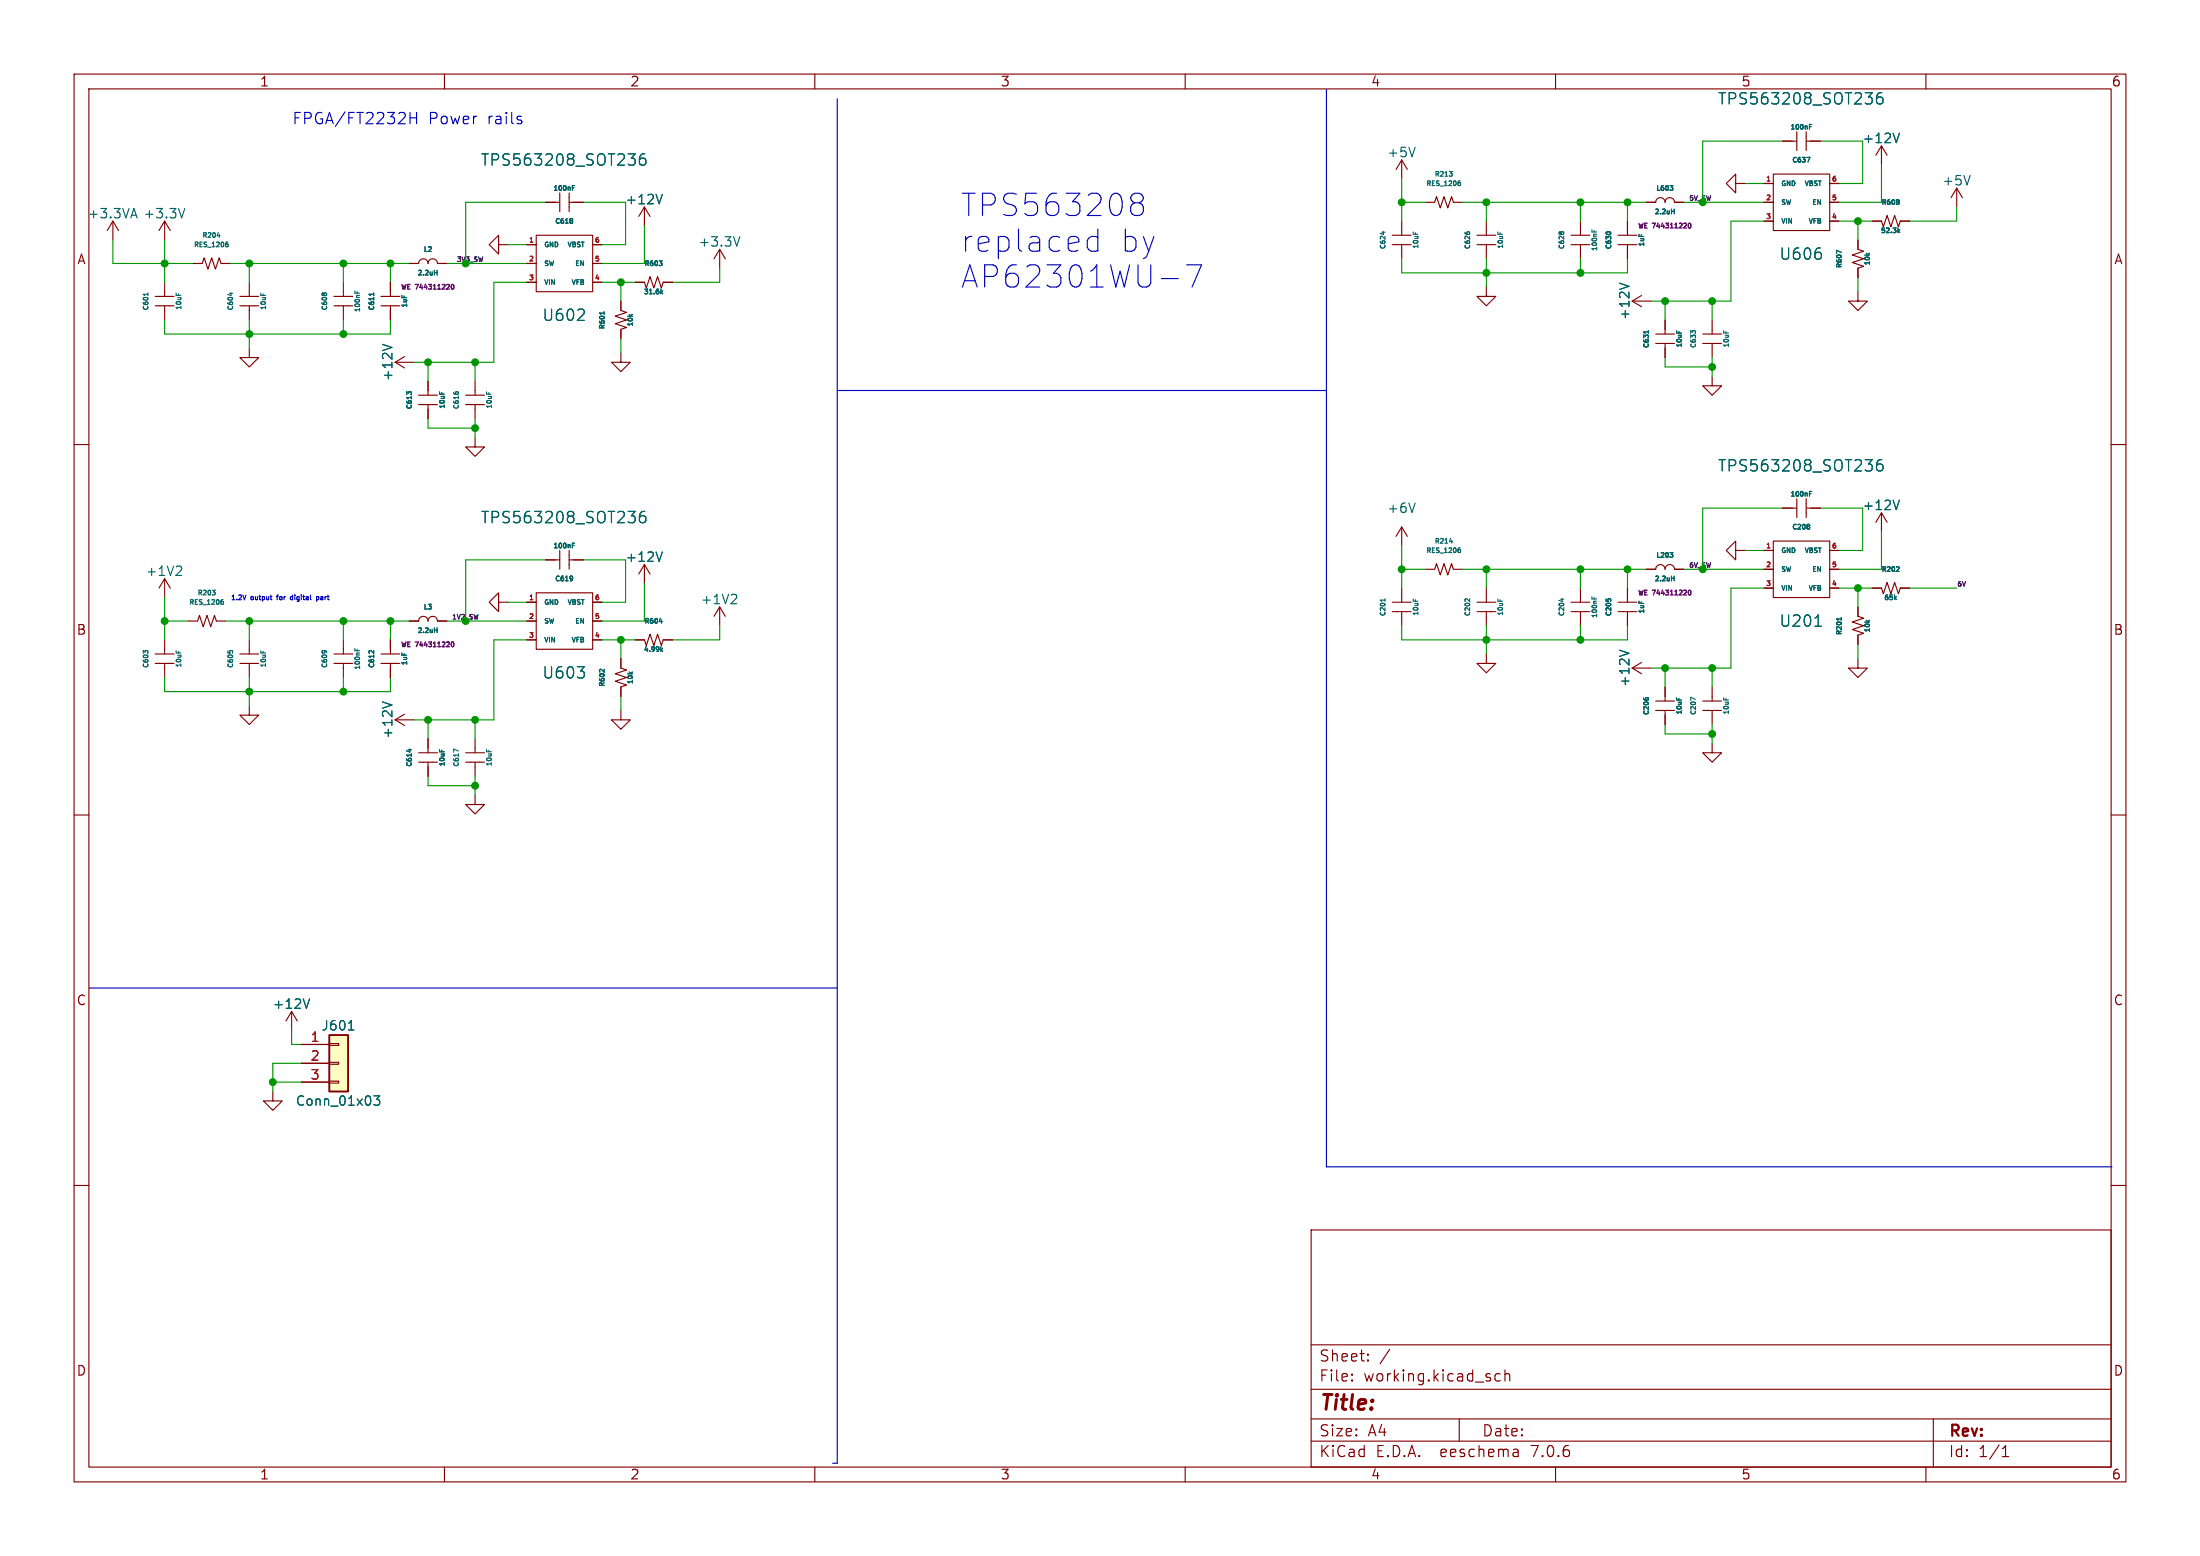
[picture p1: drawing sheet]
<svg xmlns="http://www.w3.org/2000/svg" width="297mm" height="210mm" viewBox="0 0 297 210" stroke-linecap="round" stroke-linejoin="round" font-family="sans-serif">
<g fill="none" stroke="#840000" stroke-width=".15">
<path d="M10 10h277v190h-277zM12 12h273v186h-273zM60 10v2M110 10v2M160 10v2M210 10v2M240.7 19.1h1.9M242.6 17.8v2.5M243.8 19.1h1.9M243.8 17.8v2.5M254 19.7l-.8 1.3M254 19.7v2.5"/>
<path d="M254 19.7l.8 1.3M260 10v2M15.2 29.8l-.7 1.3M15.2 29.8v2.6M15.2 29.8l.8 1.3M22.2 29.8v2.6M22.2 38.1v1.9M22.2 29.8l-.7 1.3M22.2 29.8l.8 1.3M26 35.6h1.3l.3-.8 .5 1.5 .5-1.5 .5 1.5 .5-1.5 .2 .8h1.3M33.7 38.1v1.9M46.4 38.1v1.9"/>
<path d="M52.7 38.1v1.9M55.2 35.6h1.3a.64 .64 0 0 1 .6-.7 .64 .64 0 0 1 .7 .7 .64 .64 0 0 1 .6-.7 .64 .64 0 0 1 .7 .7h1.2M67.3 33v-1.2l-1.3 1.2 1.3 1.3v-1.3h1.3M71.1 38.1h1.3M71.1 35.6h1.3M71.1 33h1.3M72.4 31.8h7.6v7.6h-7.6zM73.7 27.3h1.9M75.6 26v2.6M76.8 26v2.6M76.8 27.3h1.9M80 38.1h1.3"/>
<path d="M80 35.6h1.3M80 33h1.3M85.7 38.1h1.3l.2 .8 .6-1.6 .5 1.6 .5-1.6 .5 1.6 .2-.8h1.3M87 27.9v2.6M87 27.9l-.8 1.3M87 27.9l.8 1.3M97.2 33.7l-.8 1.2M97.2 33.7v2.5M97.2 33.7l.7 1.2M188 33h2.5M188 31.8h2.5M189.2 21.6v2.5"/>
<path d="M189.2 29.8v2M189.2 33v1.9M189.2 21.6l-.7 1.3M189.2 21.6l.8 1.3M192.4 27.3h1.3l.2-.8 .5 1.6 .5-1.6 .6 1.6 .5-1.6 .2 .8h1.3M199.4 33h2.5M199.4 31.8h2.5M200.7 38.7v1.3h1.2l-1.2 1.3-1.3-1.3h1.3M200.7 29.8v2M200.7 33v1.9M212.1 33h2.5M212.1 31.8h2.5"/>
<path d="M213.4 29.8v2M213.4 33v1.9M218.4 33h2.6M218.4 31.8h2.6M219.7 29.8v2M219.7 33v1.9M221.6 39.9l-1.3 .7M222.2 27.3h1.3a.64 .64 0 0 1 .7-.6 .64 .64 0 0 1 .6 .6 .64 .64 0 0 1 .6-.6 .64 .64 0 0 1 .7 .6h1.2M234.3 24.8v-1.3l-1.3 1.3 1.3 1.2v-1.2h1.3M238.1 27.3h1.3M238.1 29.8h1.3M238.1 24.8h1.3"/>
<path d="M239.4 23.5h7.6v7.6h-7.6zM247 27.3h1.3M247 29.8h1.3M247 24.8h1.3M250.8 39.4v1.2h1.3l-1.3 1.3-1.2-1.3h1.2M250.8 32.4v1.3l.8 .2-1.5 .5 1.5 .5-1.5 .5 1.5 .5-.8 .3v1.3M252.7 29.8h1.3l.3 .8 .5-1.5 .5 1.5 .5-1.5 .5 1.5 .2-.8h1.3M264.2 25.4l-.8 1.3M264.2 25.4v2.5M264.2 25.4l.7 1.3M10 60h2M21 40h2.5"/>
<path d="M21 41.3h2.5M22.2 41.3v1.9M32.4 40h2.5M32.4 41.3h2.5M33.7 47v1.3h1.2l-1.2 1.2-1.3-1.2h1.3M33.7 41.3v1.9M45.1 40h2.5M45.1 41.3h2.5M46.4 41.3v1.9M51.4 40h2.6M51.4 41.3h2.6M52.7 41.3v1.9"/>
<path d="M53.3 48.9l1.3 .8M53.3 48.9h2.6M54.6 48.1l-1.3 .8M56.5 53.3h2.6M56.5 54.6h2.6M57.8 51.4v1.9M57.8 54.6v1.9M62.9 53.3h2.5M62.9 54.6h2.5M64.1 59.1v1.2h1.3l-1.3 1.3-1.2-1.3h1.2M64.1 51.4v1.9M64.1 54.6v1.9"/>
<path d="M83.8 40.6v1.3l.8 .3-1.5 .5 1.5 .5-1.5 .5 1.5 .5-.8 .3v1.2M83.8 47.6v1.3h1.3l-1.3 1.3-1.3-1.3h1.3M220.3 40.6l1.3 .8M220.3 40.6h2.6M223.5 45.1h2.6M223.5 46.4h2.6M224.8 43.2v1.9M224.8 46.4v1.9M229.9 45.1h2.5M229.9 46.4h2.5M231.1 50.8v1.3h1.3l-1.3 1.2-1.2-1.2h1.2M231.1 43.2v1.9"/>
<path d="M231.1 46.4v1.9M285 60h2M22.2 78.1l-.7 1.3M22.2 78.1v2.5M22.2 78.1l.8 1.3M73.7 75.6h1.9M75.6 74.3v2.5M76.8 75.6h1.9M76.8 74.3v2.5M87 76.2l-.8 1.3M87 76.2v2.5M87 76.2l.8 1.3"/>
<path d="M189.2 71.1v2.6M189.2 79.4v1.9M189.2 71.1l-.7 1.3M189.2 71.1l.8 1.3M192.4 76.8h1.3l.2-.7 .5 1.5 .5-1.5 .6 1.5 .5-1.5 .2 .7h1.3M200.7 79.4v1.9M213.4 79.4v1.9M219.7 79.4v1.9M222.2 76.8h1.3a.64 .64 0 0 1 .7-.6 .64 .64 0 0 1 .6 .6 .64 .64 0 0 1 .6-.6 .64 .64 0 0 1 .7 .6h1.2M234.3 74.3v-1.3l-1.3 1.3 1.3 1.3v-1.3h1.3M238.1 79.4h1.3M238.1 74.3h1.3"/>
<path d="M238.1 76.8h1.3M239.4 73h7.6v7.6h-7.6zM240.7 68.6h1.9M242.6 67.3v2.6M243.8 67.3v2.6M243.8 68.6h1.9M247 79.4h1.3M247 74.3h1.3M247 76.8h1.3M252.7 79.4h1.3l.3 .7 .5-1.5 .5 1.5 .5-1.5 .5 1.5 .2-.7h1.3M254 69.2v2.6M254 69.2l-.8 1.3"/>
<path d="M254 69.2l.8 1.3M21 88.3h2.5M21 89.5h2.5M22.2 86.4v1.9M22.2 89.5v1.9M25.4 83.8h1.3l.2-.7 .5 1.5 .5-1.5 .5 1.5 .6-1.5 .2 .7h1.3M32.4 88.3h2.5M32.4 89.5h2.5M33.7 95.3v1.2h1.2l-1.2 1.3-1.3-1.3h1.3M33.7 86.4v1.9M33.7 89.5v1.9M45.1 88.3h2.5"/>
<path d="M45.1 89.5h2.5M46.4 86.4v1.9M46.4 89.5v1.9M51.4 88.3h2.6M51.4 89.5h2.6M52.7 86.4v1.9M52.7 89.5v1.9M53.3 97.2l1.3 .7M53.3 97.2h2.6M54.6 96.4l-1.3 .8M55.2 83.8h1.3a.64 .64 0 0 1 .6-.6 .64 .64 0 0 1 .7 .6 .64 .64 0 0 1 .6-.6 .64 .64 0 0 1 .7 .6h1.2M57.8 99.7v1.9"/>
<path d="M64.1 99.7v1.9M67.3 81.3v-1.3l-1.3 1.3 1.3 1.3v-1.3h1.3M71.1 83.8h1.3M71.1 81.3h1.3M71.1 86.4h1.3M72.4 80h7.6v7.6h-7.6zM80 83.8h1.3M80 81.3h1.3M80 86.4h1.3M83.8 95.9v1.3h1.3l-1.3 1.2-1.3-1.2h1.3M83.8 88.9v1.3l.8 .2-1.5 .5 1.5 .5-1.5 .5 1.5 .6-.8 .2v1.3M85.7 86.4h1.3l.2 .7 .6-1.5 .5 1.5 .5-1.5 .5 1.5 .2-.7h1.3"/>
<path d="M97.2 81.9v2.6M97.2 81.9l-.8 1.3M97.2 81.9l.7 1.3M188 81.3h2.5M188 82.6h2.5M189.2 82.6v1.9M199.4 81.3h2.5M199.4 82.6h2.5M200.7 88.3v1.2h1.2l-1.2 1.3-1.3-1.3h1.3M200.7 82.6v1.9M212.1 81.3h2.5M212.1 82.6h2.5"/>
<path d="M213.4 82.6v1.9M218.4 81.3h2.6M218.4 82.6h2.6M219.7 82.6v1.9M220.3 90.2l1.3 .7M220.3 90.2h2.6M221.6 89.4l-1.3 .8M223.5 94.6h2.6M223.5 95.9h2.6M224.8 92.7v1.9M224.8 95.9v1.9M229.9 94.6h2.5"/>
<path d="M229.9 95.9h2.5M231.1 92.7v1.9M231.1 95.9v1.9M250.8 88.9v1.3h1.3l-1.3 1.2-1.2-1.2h1.2M250.8 81.9v1.3l.8 .2-1.5 .5 1.5 .6-1.5 .5 1.5 .5-.8 .2v1.3M10 110h2M56.5 101.6h2.6M56.5 102.9h2.6M57.8 102.9v1.9M62.9 101.6h2.5M62.9 102.9h2.5M64.1 107.3v1.3h1.3l-1.3 1.3-1.2-1.3h1.2"/>
<path d="M64.1 102.9v1.9M231.1 100.3v1.3h1.3l-1.3 1.3-1.2-1.3h1.2M285 110h2M39.4 136.5l-.8 1.3M39.4 136.5v2.6M39.4 136.5l.7 1.3M10 160h2M36.8 147.3v1.3h1.3l-1.3 1.3-1.2-1.3h1.2M40.6 141h3.8M40.6 143.5h3.8M40.6 146.1h3.8M44.4 145.9h1.3v.3h-1.3z"/>
<path d="M44.4 143.4h1.3v.2h-1.3zM44.4 140.8h1.3v.3h-1.3zM285 160h2M177 166h108v32h-108zM60 198v2M110 198v2M160 198v2M177 194.5h108M177 191.5h108M177 187.5h108M177 181.5h108M182.5 186.3h.1l-.1 .1"/>
<path d="M182.5 186.3v.1M182.5 185.5v.1M182.5 185.5h.1l-.1 .1M184.7 183.6v.1M184.7 183.6h-.1l.1 .1M184.7 182.8v.1M184.7 182.8h-.1l.1 .1M187.6 182.1l-1.3 2M197 191.5v3M202.5 185.5l-.4-.1-.3 .3v.4l.2 .2 .1 .1 .4-.1M203.2 185.5a.37 .37 0 0 1 .6 .1v.8M203.2 184.9v1.5"/>
<path d="M204.9 195.7l.1 .9M205 196.5l-.2 .1M205 196h-.2M210 198v2M260 198v2M261 191.5v6.5M270.3 196.6h.9M270.3 195.5l.4-.4v1.5"/>
</g>
<g fill="none" stroke="#006464" stroke-width=".15">
<path d="M191 19.9l-.4 1.3M244.3 17.1h.2M244.3 16.8h.3M254.1 12.5a.6 .6 0 0 0-.8 .7v.5l.2 .3h.4l.2-.1 .1-.5-.1-.2-.5-.1-.3 .3M256.4 18l-.4 1.2M17.8 29h.6M18.1 28.1l.4 1.3M20 39.5v.4M20 39.7h-.7l.2 .1M23.8 39.6v.3M24.1 39.7v.2M24.9 28.1l-.4 1.3"/>
<path d="M29.3 31.8h.4M29.6 31.6v.4M30.6 32.9l.2 .1v.2l-.2 .1M30.8 32.7h-.2M31 39.6h.4M31.2 39.5v.4M35.2 39.6v.3M35.5 39.7v.2M43.5 39.7l.1-.2 .1 .2 .3-.2 .1 .2M47.9 39.3v.3M48.2 39.4v.2M50.5 39.7h-.7l.2 .1"/>
<path d="M50.5 39.5v.4M58.6 36.8h.4M59 36.5v.6M77.2 29.5l.1 .1M77.3 25.4h.2M77.3 25.1h.3M77.3 29.6h.1M77.3 29.6l-.1 .2 .1 .1-.1 .2M87 20.8a.6 .6 0 0 0-.7 .6v.6l.2 .2 .4 .1 .2-.2 .1-.5-.2-.2-.4-.1-.3 .3M89 35.2h.4l-.2 .3M89.2 35.5l.2 .1-.2 .2M89.3 39.4l.2 .3"/>
<path d="M89.4 26.2l-.4 1.3M89.5 39.2l-.3 .3M99.9 31.9l-.4 1.3M186.6 31.3h.4M186.8 31.3v.3M190.8 31.3v.3M191.1 31.4v.2M195.7 23.1h.3l-.2 .3M195.9 23.4l.1 .1-.1 .3M196.9 24.7l.3 .1v.2l-.3 .1M197.1 24.4h-.2M197.8 31.3v.2"/>
<path d="M198 31.4l.1-.1 .3 .1M202.2 31.3v.3M202.5 31.4v.2M210.5 31.4l.1-.1 .1 .1 .3-.1 .1 .1M214.9 31v.3M215.2 31.1v.2M216.8 31.4a.4 .4 0 0 1 .7 0M218.6 38.2l1.3 .4M225.4 25.1h.4l-.2 .2 .2 .1v.2l-.3 .1M225.7 28.5h.3M226 28.2v.7M243.9 21.2h.4l-.2 .7"/>
<path d="M245.8 34.2l.1 .1-.1 .5M248.6 34.1l-.7-.3v.4M252 34.2l.2 .2M252.4 34.2l-.3 .2M256.3 27l.1 .1-.1 .1 .1 .3-.1 .1M256.3 31.2l.2 .2M256.5 31l-.3 .2M266 23.7l-.4 1.3M51.6 46.5l1.3 .4M55.1 53.1l-.2-.2v.4M55.1 53l.2-.1 .2 .1M59.3 52.9v.3"/>
<path d="M59.6 53v.2M61.2 52.9v.2M61.5 53l.1-.1 .3 .1M65.7 52.9v.3M66 53v.2M77.9 43.2h1M78.8 41.9l.1 .1-.1 .4M81.6 42.1v.3M81.6 42.3h-.7l.2 .1M85 42.4l.2 .3M85.4 42.4l-.3 .2M222.5 44.6v.4"/>
<path d="M222.5 44.8h-.6l.2 .1M226.3 44.6v.3M226.6 44.7v.2M228.5 44.8l-.2-.2v.4M228.5 44.7l.1-.1 .3 .1M232.7 44.6v.3M233 44.7v.2M24.3 76.4l.2 .2v.3l-.8 .8h.8M28.7 79.7h.3l-.2 .2M28.9 79.9l.1 .1-.1 .3M77.2 77.8l.1 .1-.1 .5M77.3 73.6h.2"/>
<path d="M77.3 73.3h.3M77.3 78l-.1 .1M87 69a.6 .6 0 0 0-.7 .7v.6l.2 .2h.4l.2-.1 .1-.5-.2-.2-.4-.1-.3 .3M89.4 74.5l-.4 1.3M191 67.9l-.4 1.3M195.7 73.1h.4M196 72.9v.4M196.9 74.2l.3 .1v.2l-.3 .1M197.1 73.9l-.2 .1M225.4 74.6h.4l-.2 .2 .2 .1v.2l-.3 .1M225.7 78.1h.3M226 77.8v.6"/>
<path d="M244.2 70.8l.1 .1-.1 .1 .1 .3-.1 .1M244.3 66.6h.2M244.3 66.3h.3M254.1 62a.6 .6 0 0 0-.8 .7v.6l.2 .2 .4 .1 .2-.2 .1-.5-.1-.2-.5-.1-.3 .3M256.3 76.5l.1 .1-.1 .2-.3 .3h.4M256.4 67.5l-.4 1.3M19.6 87.9l.1-.1 .3 .1M19.6 88l-.3-.2v.4M23.8 87.8v.3M24.1 87.9v.2M29.9 81.2l.3 .1-.1 .2-.2 .1M30.1 80.9l-.2 .1"/>
<path d="M30.8 87.8v.3M31 87.9l.1-.1 .3 .1M35.2 87.8v.3M35.5 87.9v.2M43.5 87.9l.1-.1 .5 .1M43.7 87.8l.2 .1M47.9 87.5v.3M48.2 87.6v.2M50.5 87.8v.4l-.4-.4h-.2l-.1 .1M51.6 94.7l1.3 .5M58.6 85h.4M59 84.7v.7"/>
<path d="M81.6 90.3v.4l-.4-.3-.1-.1-.2 .2M85 90.7l.2 .2M85.4 90.7l-.3 .2M89 83.9h.4M89.3 87.7l.2 .2M89.3 83.7v.4M89.5 87.5l-.3 .2M99.2 80.2l.3 .3-.1 .3-.7 .7h.8M187 80.8v.4M187 81h-.7l.2 .1M190.8 80.8v.3M191.1 80.9v.2"/>
<path d="M198.4 80.8v.4l-.4-.4h-.1l-.1 .1M202.2 80.8v.3M202.5 80.9v.2M210.7 80.9h.4M210.9 80.8v.4M214.9 80.5v.3M215.2 80.6v.2M216.8 80.8v.3M217.1 80.9l.1-.1 .3 .1M218.6 87.8l1.3 .4M221.9 94.2v.1M222.1 94.3l.2-.2 .2 .2"/>
<path d="M226.3 94.2v.3M226.6 94.3v.2M228.9 94.4l-.6-.3v.4M232.7 94.2v.3M233 94.3v.2M245 84.5h.9M248.6 83.4v.3M248.6 83.5h-.7l.2 .2M252 83.7l.2 .3M252.4 83.7l-.3 .2M255.8 80.7l.2 .2M256 80.5l-.2 .2"/>
<path d="M55.1 101.2h.4M55.3 101.1v.4M59.3 101.2v.3M59.6 101.3v.2M61.9 101.4l-.7-.3v.4M65.7 101.2v.3M66 101.3v.2M41.8 134.8l-.4 1.3M47.1 139h.7M50.5 147.9h.8l-.5 .5 .4 .1v.5l-.2 .2h-.4l-.1-.2"/>
</g>
<path d="M61 38.4h.1a.31 .31 0 0 1 .2 .3 .31 .31 0 0 1-.3 .3l-.1-.2zM228 30.2l.1-.1a.31 .31 0 0 1 .2 .4 .31 .31 0 0 1-.3 .2l-.1-.2zM228 79.7h.1a.31 .31 0 0 1 .2 .3 .31 .31 0 0 1-.3 .3l-.1-.2zM61 86.7l.1-.1a.31 .31 0 0 1 .2 .4 .31 .31 0 0 1-.3 .3l-.1-.3z" fill="none" stroke="#840084" stroke-width=".15"/>
<path d="M44.4 139.7h2.6v7.6h-2.6z" fill="#ffffc2" stroke="#ffffc2" stroke-width=".14"/>
<path d="M44.4 139.7h2.6v7.6h-2.6z" fill="none" stroke="#840000" stroke-width=".25"/>
<g fill="none" stroke="#0000c2" stroke-width=".15">
<path d="M55.4 15.2v1.5M55.4 15.9h.8M56.2 15.2v1.5M70.4 16.3l.1 .1-.1 .2M113 13.3v184.2h-.6M179.1 12.1v145.4h106M146.8 33.3l.3 .5 .3 .1h.5l.3-.1M148.2 30.9v3M148.2 32.1l-.3-.2h-.5l-.3 .2-.3 .4M152.8 27.1l.4 .3M152.8 26.4l.4-.3h.6a.65 .65 0 0 1 .6 .6 .65 .65 0 0 1-.6 .7M153.2 27.4h.6"/>
<path d="M153.2 27.4l-.4 .3M153.8 27.4l.3 .1 .3 .4v.6l-.2 .3-.4 .3h-.6l-.4-.3M156.8 37.6h2.3M160.2 35.7h2l-1.3 3M113 52.7h66.1M37.3 80.5h.3M37.6 80.3l-.2 .1v.5M39.5 80.6l-.2-.1-.1 .1 .1 .3h.2M39.5 80.3v.6M42.7 80.6l.2-.1 .1 .1v.3h-.3M42.7 80.5v.7M43.3 80.6h.3"/>
<path d="M43.6 80.7l-.3 .1 .1 .1h.2M12.1 133.4h100.9"/>
</g>
<g fill="none" stroke="#009600" stroke-width=".15">
<path d="M240.7 19.1h-10.8v8.2M245.7 19.1h5.8v5.7h-3.2M15.2 32.4v3.2h10.8M22.2 32.4v5.7M31.1 35.6h24.1M33.7 35.6v2.5M46.4 35.6v2.5M52.7 35.6v2.5M60.3 35.6h10.8M68.6 33h2.5M71.1 38.1h-4.4v10.8h-10.8M73.7 27.3h-10.8v8.3"/>
<path d="M78.7 27.3h5.8v5.7h-3.2M81.3 38.1h4.4M83.8 38.1v2.5M87 30.5v5.1h-5.7M97.2 36.2v1.9h-6.4M189.2 27.3h3.2M189.2 24.1v5.7M189.2 34.9v1.9h30.5v-1.9M197.5 27.3h24.7M200.7 27.3v2.5M200.7 34.9v3.8M213.4 27.3v2.5"/>
<path d="M213.4 34.9v1.9M219.7 27.3v2.5M227.3 27.3h10.8M235.6 24.8h2.5M238.1 29.8h-4.4v10.8h-10.8M248.3 29.8h4.4M250.8 29.8v2.6M250.8 37.5v1.9M254 22.2v5.1h-5.7M264.2 27.9v1.9h-6.4M22.2 43.2v1.9h30.5v-1.9M33.7 43.2v3.8"/>
<path d="M46.4 43.2v1.9M57.8 48.9v2.5M57.8 56.5v1.3h6.3M64.1 48.9v2.5M64.1 56.5v2.6M83.8 45.7v1.9M224.8 48.3v1.2h6.3M224.8 40.6v2.6M231.1 40.6v2.6M231.1 48.3v2.5M73.7 75.6h-10.8v8.2M78.7 75.6h5.8v5.7h-3.2"/>
<path d="M87 78.7v5.1h-5.7M189.2 73.7v5.7M189.2 76.8h3.2M197.5 76.8h24.7M200.7 76.8v2.6M213.4 76.8v2.6M219.7 76.8v2.6M227.3 76.8h10.8M235.6 74.3h2.5M238.1 79.4h-4.4v10.8h-10.8M240.7 68.6h-10.8v8.2M245.7 68.6h5.8v5.7h-3.2"/>
<path d="M248.3 79.4h4.4M250.8 79.4v2.5M254 71.8v5h-5.7M257.8 79.4h6.4M22.2 80.6v5.8M22.2 91.4v1.9h30.5v-1.9M22.2 83.8h3.2M30.5 83.8h24.7M33.7 83.8v2.6M33.7 91.4v3.9M46.4 83.8v2.6M46.4 91.4v1.9"/>
<path d="M52.7 83.8v2.6M57.8 97.2v2.5M60.3 83.8h10.8M64.1 97.2v2.5M68.6 81.3h2.5M71.1 86.4h-4.4v10.8h-10.8M81.3 86.4h4.4M83.8 86.4v2.5M83.8 94v1.9M97.2 84.5v1.9h-6.4M189.2 84.5v1.9h30.5v-1.9M200.7 84.5v3.8"/>
<path d="M213.4 84.5v1.9M224.8 90.2v2.5M224.8 97.8v1.3h6.3M231.1 90.2v2.5M231.1 97.8v2.5M250.8 87v1.9M57.8 104.8v1.2h6.3M64.1 104.8v2.5M39.4 139.1v1.9h1.2M36.8 146.1h3.8M40.6 143.5h-3.8v3.8"/>
</g>
<g fill="#009600" stroke="#009600" stroke-width=".15">
<circle cx="64.1" cy="97.2" r=".46"/>
<circle cx="46.4" cy="93.3" r=".46"/>
<circle cx="57.8" cy="48.9" r=".46"/>
<circle cx="62.9" cy="83.8" r=".46"/>
<circle cx="52.7" cy="35.6" r=".46"/>
<circle cx="46.4" cy="83.8" r=".46"/>
<circle cx="52.7" cy="83.8" r=".46"/>
<circle cx="64.1" cy="48.9" r=".46"/>
<circle cx="46.4" cy="35.6" r=".46"/>
<circle cx="46.4" cy="45.1" r=".46"/>
<circle cx="22.2" cy="83.8" r=".46"/>
<circle cx="22.2" cy="35.6" r=".46"/>
<circle cx="33.7" cy="35.6" r=".46"/>
<circle cx="33.7" cy="45.1" r=".46"/>
<circle cx="33.7" cy="83.8" r=".46"/>
<circle cx="62.9" cy="35.6" r=".46"/>
<circle cx="83.8" cy="38.1" r=".46"/>
<circle cx="64.1" cy="57.8" r=".46"/>
<circle cx="200.7" cy="36.8" r=".46"/>
<circle cx="200.7" cy="76.8" r=".46"/>
<circle cx="189.2" cy="76.8" r=".46"/>
<circle cx="36.8" cy="146.1" r=".46"/>
<circle cx="57.8" cy="97.2" r=".46"/>
<circle cx="33.7" cy="93.3" r=".46"/>
<circle cx="64.1" cy="106" r=".46"/>
<circle cx="83.8" cy="86.4" r=".46"/>
<circle cx="224.8" cy="40.6" r=".46"/>
<circle cx="231.1" cy="40.6" r=".46"/>
<circle cx="231.1" cy="49.5" r=".46"/>
<circle cx="229.9" cy="27.3" r=".46"/>
<circle cx="250.8" cy="29.8" r=".46"/>
<circle cx="219.7" cy="76.8" r=".46"/>
<circle cx="229.9" cy="76.8" r=".46"/>
<circle cx="250.8" cy="79.4" r=".46"/>
<circle cx="224.8" cy="90.2" r=".46"/>
<circle cx="231.1" cy="90.2" r=".46"/>
<circle cx="200.7" cy="27.3" r=".46"/>
<circle cx="213.4" cy="27.3" r=".46"/>
<circle cx="213.4" cy="36.8" r=".46"/>
<circle cx="219.7" cy="27.3" r=".46"/>
<circle cx="189.2" cy="27.3" r=".46"/>
<circle cx="200.7" cy="86.4" r=".46"/>
<circle cx="213.4" cy="76.8" r=".46"/>
<circle cx="213.4" cy="86.4" r=".46"/>
<circle cx="231.1" cy="99.1" r=".46"/>
</g>
<g font-size="4.2" fill="#0000c2">
<text x="129.5" y="29.5">TPS563208</text>
<text x="129.5" y="34.3">replaced</text>
<text x="151" y="34.3">by</text>
<text x="129.5" y="39.1">AP62301WU-7</text>
</g>
<text font-size="2.8" fill="#840000" x="178" y="190.9">Title:</text>
<g font-size="2.1" fill="#0000c2">
<text x="39.4" y="16.9">FPGA/FT2232H</text>
<text x="57.8" y="16.9">Power</text>
<text x="65.9" y="16.9">rails</text>
</g>
<g font-size="2.1" fill="#006464">
<text x="231.8" y="14.3">TPS563208_SOT236</text>
<text x="64.8" y="22.6">TPS563208_SOT236</text>
<text x="240.2" y="35.3">U606</text>
<text x="73.1" y="43.5">U602</text>
<text x="231.8" y="63.9">TPS563208_SOT236</text>
<text x="64.8" y="70.8">TPS563208_SOT236</text>
<text x="240.2" y="84.8">U201</text>
<text x="73.1" y="91.8">U603</text>
</g>
<g font-size="2.1" fill="#840000">
<text x="178" y="184">Sheet:</text>
<text x="178" y="186.7">File:</text>
<text x="184.1" y="186.7">working.kicad_sch</text>
<text x="178" y="196.9">KiCad</text>
<text x="178" y="194.1">Size:</text>
<text x="184.7" y="194.1">A4</text>
<text x="185.7" y="196.9">E.D.A.</text>
<text x="194.6" y="196.9">eeschema</text>
<text x="200" y="194.1">Date:</text>
<text x="207" y="196.9">7.0.6</text>
<text x="263" y="194.3">Rev:</text>
<text x="263" y="196.9">Id:</text>
<text x="267.1" y="196.9">1/1</text>
</g>
<g font-size="1.8" fill="#840000">
<text x="35" y="11.9">1</text>
<text x="85" y="11.9">2</text>
<text x="135" y="11.9">3</text>
<text x="185" y="11.9">4</text>
<text x="285" y="11.9">6</text>
<text x="10.3" y="35.9">A</text>
<text x="285.3" y="35.9">A</text>
<text x="10.3" y="85.9">B</text>
<text x="285.3" y="85.9">B</text>
<text x="10.3" y="135.9">C</text>
<text x="285.3" y="135.9">C</text>
<text x="10.3" y="185.9">D</text>
<text x="285.3" y="185.9">D</text>
<text x="35" y="199.9">1</text>
<text x="85" y="199.9">2</text>
<text x="135" y="199.9">3</text>
<text x="185" y="199.9">4</text>
<text x="235" y="199.9">5</text>
<text x="285" y="199.9">6</text>
</g>
<g font-size="1.8" fill="#006464">
<text x="235" y="11.9">5</text>
<text x="187.2" y="21.4">+5V</text>
<text x="251.4" y="19.5">+12V</text>
<text x="11.8" y="29.7">+3.3VA</text>
<text x="19.3" y="29.7">+3.3V</text>
<text x="84.4" y="27.8">+12V</text>
<text x="262.1" y="25.2">+5V</text>
<text x="94.2" y="33.5">+3.3V</text>
<text x="220.2" y="43.3" transform="rotate(-90 220.2 43.3)">+12V</text>
<text x="53.2" y="51.5" transform="rotate(-90 53.2 51.5)">+12V</text>
<text x="187.2" y="69.4">+6V</text>
<text x="251.4" y="69.1">+12V</text>
<text x="19.6" y="78">+1V2</text>
<text x="84.4" y="76">+12V</text>
<text x="94.5" y="81.8">+1V2</text>
<text x="220.2" y="92.8" transform="rotate(-90 220.2 92.8)">+12V</text>
<text x="53.2" y="99.8" transform="rotate(-90 53.2 99.8)">+12V</text>
<text x="36.7" y="136.4">+12V</text>
<text x="43.3" y="139.3">J601</text>
<text x="39.8" y="149.5">Conn_01x03</text>
</g>
<g font-size="1.8" fill="#a90000">
<text x="41.8" y="140.7">1</text>
<text x="41.8" y="143.3">2</text>
<text x="41.8" y="145.8">3</text>
</g>
<g font-size=".9" fill="#006464">
<text x="241.6" y="17.7">100nF</text>
<text x="241.8" y="22.1">C637</text>
<text x="74.6" y="25.9">100nF</text>
<text x="192.4" y="25.3">RES_1206</text>
<text x="193.6" y="24">R213</text>
<text x="223.2" y="29.1">2.2uH</text>
<text x="223.5" y="25.9">L603</text>
<text x="240.4" y="25.3">GND</text>
<text x="240.4" y="27.8">SW</text>
<text x="243.5" y="25.3">VBST</text>
<text x="244.5" y="27.8">EN</text>
<text x="253.9" y="27.9">R608</text>
<text x="26.1" y="33.6">RES_1206</text>
<text x="27.2" y="32.3">R204</text>
<text x="57.1" y="34.2">L2</text>
<text x="73.4" y="33.5">GND</text>
<text x="74.8" y="30.4">C618</text>
<text x="76.5" y="33.5">VBST</text>
<text x="187.2" y="33.8" transform="rotate(-90 187.2 33.8)">C624</text>
<text x="191.7" y="33.7" transform="rotate(-90 191.7 33.7)">10uF</text>
<text x="198.7" y="33.8" transform="rotate(-90 198.7 33.8)">C626</text>
<text x="203.1" y="33.7" transform="rotate(-90 203.1 33.7)">10uF</text>
<text x="211.4" y="33.8" transform="rotate(-90 211.4 33.8)">C628</text>
<text x="215.8" y="34" transform="rotate(-90 215.8 34)">100nF</text>
<text x="217.7" y="33.8" transform="rotate(-90 217.7 33.8)">C630</text>
<text x="222.2" y="33.4" transform="rotate(-90 222.2 33.4)">1uF</text>
<text x="240.4" y="30.4">VIN</text>
<text x="244" y="30.4">VFB</text>
<text x="252.6" y="36" transform="rotate(-90 252.6 36)">10k</text>
<text x="253.8" y="31.7">52.3k</text>
<text x="24.7" y="42" transform="rotate(-90 24.7 42)">10uF</text>
<text x="36.1" y="42" transform="rotate(-90 36.1 42)">10uF</text>
<text x="55.2" y="41.7" transform="rotate(-90 55.2 41.7)">1uF</text>
<text x="56.2" y="37.4">2.2uH</text>
<text x="73.4" y="36.1">SW</text>
<text x="73.4" y="38.6">VIN</text>
<text x="77" y="38.6">VFB</text>
<text x="77.5" y="36.1">EN</text>
<text x="86.8" y="39.9">31.6k</text>
<text x="86.9" y="36.1">R603</text>
<text x="248.8" y="36.3" transform="rotate(-90 248.8 36.3)">R607</text>
<text x="20.2" y="42" transform="rotate(-90 20.2 42)">C601</text>
<text x="31.7" y="42" transform="rotate(-90 31.7 42)">C604</text>
<text x="44.4" y="42" transform="rotate(-90 44.4 42)">C608</text>
<text x="48.8" y="42.3" transform="rotate(-90 48.8 42.3)">100nF</text>
<text x="50.7" y="42" transform="rotate(-90 50.7 42)">C611</text>
<text x="81.8" y="44.6" transform="rotate(-90 81.8 44.6)">R601</text>
<text x="85.6" y="44.2" transform="rotate(-90 85.6 44.2)">10k</text>
<text x="222.8" y="47.1" transform="rotate(-90 222.8 47.1)">C631</text>
<text x="227.2" y="47" transform="rotate(-90 227.2 47)">10uF</text>
<text x="229.1" y="47.1" transform="rotate(-90 229.1 47.1)">C633</text>
<text x="233.6" y="47" transform="rotate(-90 233.6 47)">10uF</text>
<text x="55.8" y="55.4" transform="rotate(-90 55.8 55.4)">C613</text>
<text x="60.2" y="55.3" transform="rotate(-90 60.2 55.3)">10uF</text>
<text x="62.1" y="55.4" transform="rotate(-90 62.1 55.4)">C616</text>
<text x="66.6" y="55.3" transform="rotate(-90 66.6 55.3)">10uF</text>
<text x="241.6" y="67.2">100nF</text>
<text x="241.8" y="71.7">C208</text>
<text x="74.6" y="74.2">100nF</text>
<text x="192.4" y="74.8">RES_1206</text>
<text x="193.6" y="73.6">R214</text>
<text x="223.5" y="75.5">L203</text>
<text x="240.4" y="74.8">GND</text>
<text x="240.4" y="77.3">SW</text>
<text x="243.5" y="74.8">VBST</text>
<text x="244.5" y="77.3">EN</text>
<text x="253.9" y="77.4">R202</text>
<text x="25.4" y="81.8">RES_1206</text>
<text x="26.6" y="80.6">R203</text>
<text x="57.1" y="82.5">L3</text>
<text x="73.4" y="81.8">GND</text>
<text x="74.8" y="78.7">C619</text>
<text x="76.5" y="81.8">VBST</text>
<text x="187.2" y="83.3" transform="rotate(-90 187.2 83.3)">C201</text>
<text x="191.7" y="83.2" transform="rotate(-90 191.7 83.2)">10uF</text>
<text x="198.7" y="83.3" transform="rotate(-90 198.7 83.3)">C202</text>
<text x="203.1" y="83.2" transform="rotate(-90 203.1 83.2)">10uF</text>
<text x="211.4" y="83.3" transform="rotate(-90 211.4 83.3)">C204</text>
<text x="215.8" y="83.5" transform="rotate(-90 215.8 83.5)">100nF</text>
<text x="217.7" y="83.3" transform="rotate(-90 217.7 83.3)">C205</text>
<text x="222.2" y="82.9" transform="rotate(-90 222.2 82.9)">1uF</text>
<text x="223.2" y="78.7">2.2uH</text>
<text x="240.4" y="79.9">VIN</text>
<text x="244" y="79.9">VFB</text>
<text x="254.2" y="81.2">65k</text>
<text x="55.2" y="89.9" transform="rotate(-90 55.2 89.9)">1uF</text>
<text x="56.2" y="85.6">2.2uH</text>
<text x="73.4" y="84.3">SW</text>
<text x="73.4" y="86.9">VIN</text>
<text x="77" y="86.9">VFB</text>
<text x="77.5" y="84.3">EN</text>
<text x="86.8" y="88.2">4.99k</text>
<text x="86.9" y="84.4">R604</text>
<text x="248.8" y="85.8" transform="rotate(-90 248.8 85.8)">R201</text>
<text x="252.6" y="85.5" transform="rotate(-90 252.6 85.5)">10k</text>
<text x="20.2" y="90.3" transform="rotate(-90 20.2 90.3)">C603</text>
<text x="24.7" y="90.2" transform="rotate(-90 24.7 90.2)">10uF</text>
<text x="31.7" y="90.3" transform="rotate(-90 31.7 90.3)">C605</text>
<text x="36.1" y="90.2" transform="rotate(-90 36.1 90.2)">10uF</text>
<text x="44.4" y="90.3" transform="rotate(-90 44.4 90.3)">C609</text>
<text x="48.8" y="90.5" transform="rotate(-90 48.8 90.5)">100nF</text>
<text x="50.7" y="90.3" transform="rotate(-90 50.7 90.3)">C612</text>
<text x="81.8" y="92.8" transform="rotate(-90 81.8 92.8)">R602</text>
<text x="85.6" y="92.5" transform="rotate(-90 85.6 92.5)">10k</text>
<text x="222.8" y="96.6" transform="rotate(-90 222.8 96.6)">C206</text>
<text x="227.2" y="96.6" transform="rotate(-90 227.2 96.6)">10uF</text>
<text x="229.1" y="96.6" transform="rotate(-90 229.1 96.6)">C207</text>
<text x="233.6" y="96.6" transform="rotate(-90 233.6 96.6)">10uF</text>
<text x="55.8" y="103.6" transform="rotate(-90 55.8 103.6)">C614</text>
<text x="60.2" y="103.6" transform="rotate(-90 60.2 103.6)">10uF</text>
<text x="62.1" y="103.6" transform="rotate(-90 62.1 103.6)">C617</text>
<text x="66.6" y="103.6" transform="rotate(-90 66.6 103.6)">10uF</text>
</g>
<g font-size=".9" fill="#0f0f0f">
<text x="228" y="27.1">5V_SW</text>
<text x="61.6" y="35.4">3V3_SW</text>
<text x="228" y="76.7">6V_SW</text>
<text x="61" y="83.6">1V2_SW</text>
<text x="264.2" y="79.2">6V</text>
</g>
<g font-size=".9" fill="#a90000">
<text x="238.3" y="24.5">1</text>
<text x="238.3" y="27.1">2</text>
<text x="238.3" y="29.6">3</text>
<text x="247.2" y="29.6">4</text>
<text x="247.2" y="27.1">5</text>
<text x="247.2" y="24.5">6</text>
<text x="71.3" y="32.8">1</text>
<text x="71.3" y="35.3">2</text>
<text x="80.2" y="35.3">5</text>
<text x="80.2" y="32.8">6</text>
<text x="71.3" y="37.8">3</text>
<text x="80.2" y="37.8">4</text>
<text x="238.3" y="74">1</text>
<text x="238.3" y="76.6">2</text>
<text x="247.2" y="76.6">5</text>
<text x="247.2" y="74">6</text>
<text x="71.3" y="81">1</text>
<text x="71.3" y="83.6">2</text>
<text x="80.2" y="83.6">5</text>
<text x="80.2" y="81">6</text>
<text x="238.3" y="79.1">3</text>
<text x="247.2" y="79.1">4</text>
<text x="71.3" y="86.1">3</text>
<text x="80.2" y="86.1">4</text>
</g>
<g font-size=".9" fill="#840084">
<text x="221" y="31">WE</text>
<text x="223.1" y="31">744311220</text>
<text x="54" y="39.3">WE</text>
<text x="56.1" y="39.3">744311220</text>
<text x="221" y="80.6">WE</text>
<text x="223.1" y="80.6">744311220</text>
<text x="54" y="87.5">WE</text>
<text x="56.1" y="87.5">744311220</text>
</g>
<g font-size=".9" fill="#0000c2">
<text x="31.1" y="81">1.2V</text>
<text x="34" y="81">output</text>
<text x="37.8" y="81">for</text>
<text x="40" y="81">digital</text>
<text x="43.8" y="81">part</text>
</g>
</svg>
